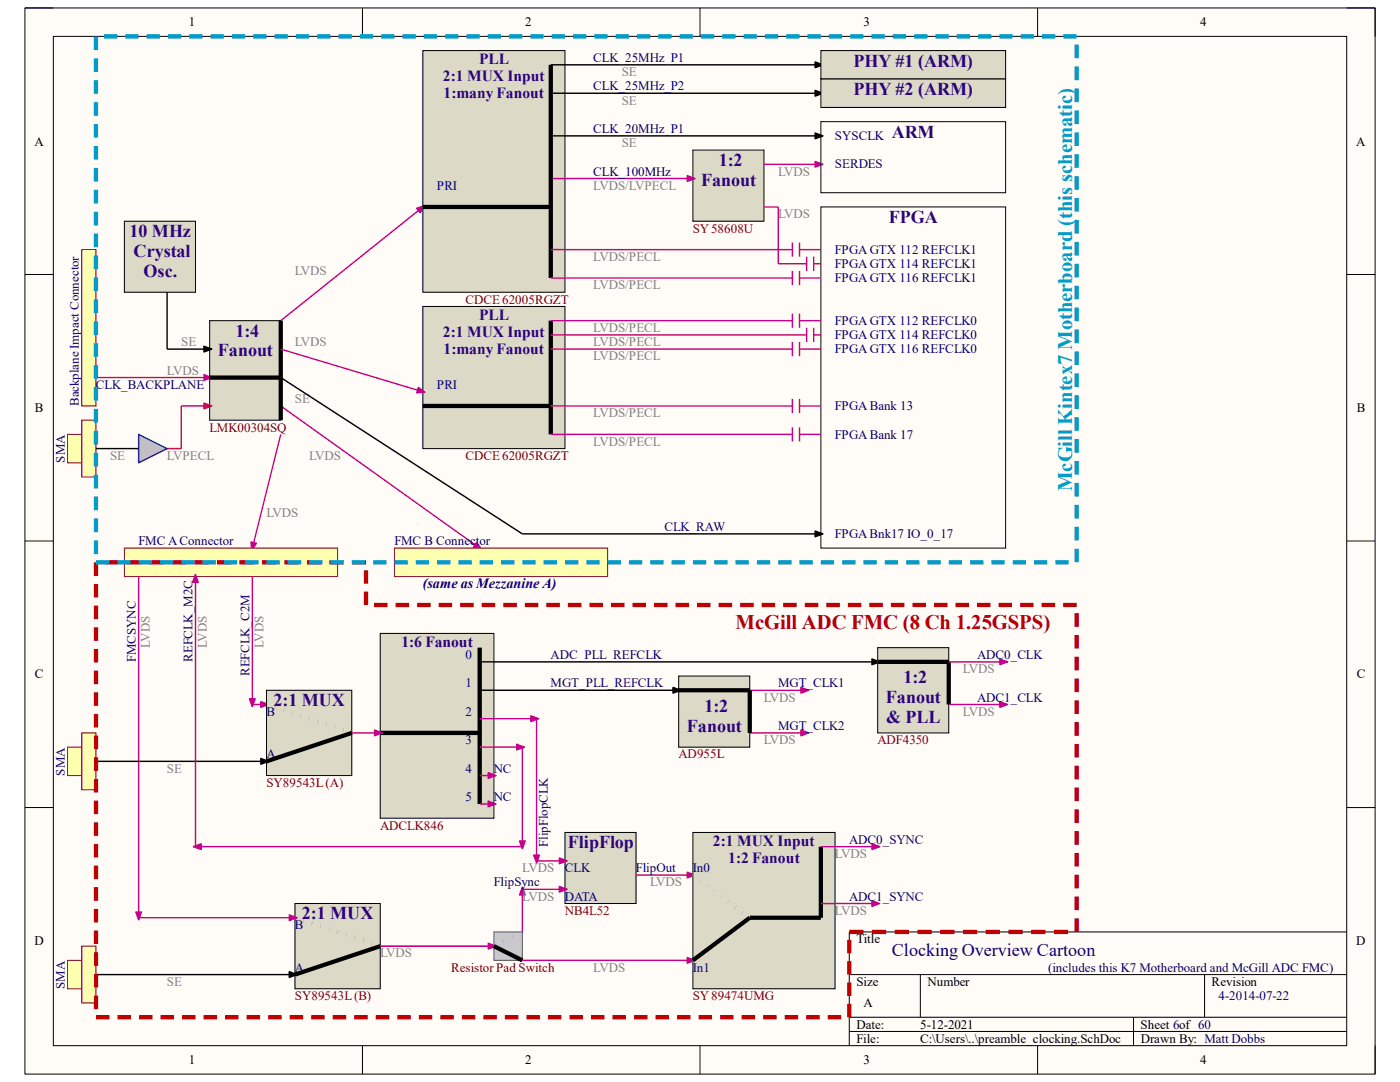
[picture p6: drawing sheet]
<svg xmlns="http://www.w3.org/2000/svg" width="279mm" height="216mm" viewBox="0 0 279 216" stroke-linecap="round" stroke-linejoin="round" font-family="sans-serif">
<path d="M5 1.6h269.4v212.7h-269.4z" fill-rule="evenodd" fill="#fffcf8"/>
<path d="M5 1.6h269.4v212.7h-269.4z" fill="none" stroke="#000" stroke-width=".2"/>
<path d="M10.6 7.3h258.2v201.4h-258.2z" fill-rule="evenodd" fill="#fffcf8"/>
<g fill="none" stroke="#000" stroke-width=".2">
<path d="M5 1.6h5.6M10.6 7.3h258.2v201.4h-258.2zM72.3 1.6v5.7M139.7 1.6v5.7M207.1 1.6v5.7M268.8 1.6h5.6v5.7M5 54.8h5.6M268.8 54.8h5.6M5 107.9h5.6M268.8 107.9h5.6M5 161.1h5.6M268.8 161.1h5.6"/>
<path d="M169.5 194.5h99.3M183.7 194.5v8.5M240.4 194.5v8.5M268.8 186h-99.3v22.7M72.3 208.7v5.6M139.7 208.7v5.6M169.5 203h99.3M169.5 205.8h99.3M207.1 208.7v5.6M226.2 203v5.7M274.4 208.7v5.6"/>
</g>
<path d="M24.8 44.1h14.2v14.2h-14.2z" fill-rule="evenodd" fill="#dcd9c7"/>
<path d="M24.8 44.1h14.2v14.2h-14.2z" fill="none" stroke="#000" stroke-width=".2"/>
<path d="M13.5 86.7h2.8v5.7h-2.8z" fill-rule="evenodd" fill="#ffffb0"/>
<path d="M13.5 86.7h2.8v5.7h-2.8z" fill="none" stroke="#800000" stroke-width=".2"/>
<path d="M16.3 83.8h2.9v11.4h-2.9z" fill-rule="evenodd" fill="#ffffb0"/>
<path d="M16.3 83.8h2.9v11.4h-2.9z" fill="none" stroke="#800000" stroke-width=".2"/>
<path d="M16.3 49.8h2.9v31.2h-2.9z" fill-rule="evenodd" fill="#ffffb0"/>
<path d="M16.3 49.8h2.9v31.2h-2.9z" fill="none" stroke="#800000" stroke-width=".2"/>
<path d="M19.2 75.3h22.6" fill="none" stroke="#c5008e" stroke-width=".28"/>
<path d="M40.7 74.8l1.6 .5-1.6 .6z" fill="#c5008e"/>
<path d="M84.4 41.3l-28.4 22.7M40.7 74.8l1.6 .5-1.6 .6z" fill="none" stroke="#c5008e" stroke-width=".28"/>
<path d="M83.2 41.6l1.5-.6-.8 1.4z" fill="#c5008e"/>
<path d="M83.2 41.6l1.5-.6-.8 1.4z" fill="none" stroke="#c5008e" stroke-width=".28"/>
<path d="M84.4 10.1h28.4v48.2h-28.4z" fill-rule="evenodd" fill="#dcd9c7"/>
<path d="M84.4 10.1h28.4v48.2h-28.4z" fill="none" stroke="#000" stroke-width=".2"/>
<path d="M56 81l39.7 28.4" fill="none" stroke="#c5008e" stroke-width=".29"/>
<path d="M95.1 108.3l1 1.3-1.6-.4z" fill="#c5008e"/>
<path d="M56 86.7l-5.6 22.7M95.1 108.3l1 1.3-1.6-.4z" fill="none" stroke="#c5008e" stroke-width=".29"/>
<path d="M50.1 108.1l1.1 .3-.9 1.4z" fill="#c5008e"/>
<path d="M50.1 108.1l1.1 .3-.9 1.4z" fill="none" stroke="#c5008e" stroke-width=".29"/>
<path d="M24.8 109.4h42.6v5.6h-42.6z" fill-rule="evenodd" fill="#ffffb0"/>
<path d="M24.8 109.4h42.6v5.6h-42.6z" fill="none" stroke="#800000" stroke-width=".2"/>
<path d="M78.7 109.4h42.6v5.6h-42.6z" fill-rule="evenodd" fill="#ffffb0"/>
<path d="M78.7 109.4h42.6v5.6h-42.6z" fill="none" stroke="#800000" stroke-width=".2"/>
<path d="M138.3 30h14.2v14.1h-14.2z" fill-rule="evenodd" fill="#dcd9c7"/>
<path d="M138.3 30h14.2v14.1h-14.2z" fill="none" stroke="#000" stroke-width=".2"/>
<path d="M109.9 35.6h28.4" fill="none" stroke="#c5008e" stroke-width=".29"/>
<path d="M137.1 35.1l1.6 .5-1.6 .6z" fill="#c5008e"/>
<path d="M137.1 35.1l1.6 .5-1.6 .6zM152.5 32.8h11.3" fill="none" stroke="#c5008e" stroke-width=".29"/>
<path d="M162.7 32.2l1.5 .6-1.5 .6z" fill="#c5008e"/>
<path d="M162.7 32.2l1.5 .6-1.5 .6z" fill="none" stroke="#c5008e" stroke-width=".29"/>
<path d="M163.8 24.3h36.9v14.2h-36.9zM163.8 41.3h36.9v68.1h-36.9z" fill="none" stroke="#000" stroke-width=".2"/>
<path d="M109.9 18.6h53.9M109.9 12.9h53.9M162.7 18l1.5 .6-1.5 .6zM162.7 12.4l1.5 .5-1.5 .6zM109.9 27.1h53.9M162.7 26.5l1.5 .6-1.5 .6z" fill="none" stroke="#000" stroke-width=".29"/>
<path d="M162.7 18l1.5 .6-1.5 .6zM162.7 12.4l1.5 .5-1.5 .6zM162.7 26.5l1.5 .6-1.5 .6z" fill="#000"/>
<path d="M163.8 10.1h36.9v5.7h-36.9z" fill-rule="evenodd" fill="#dcd9c7"/>
<path d="M163.8 10.1h36.9v5.7h-36.9z" fill="none" stroke="#000" stroke-width=".2"/>
<path d="M163.8 15.8h36.9v5.6h-36.9z" fill-rule="evenodd" fill="#dcd9c7"/>
<path d="M163.8 15.8h36.9v5.6h-36.9z" fill="none" stroke="#000" stroke-width=".2"/>
<path d="M109.9 12.9v42.6M84.4 41.3h25.5" fill="none" stroke="#000" stroke-width=".85" stroke-linecap="butt"/>
<path d="M50.4 140.6h2.8" fill="none" stroke="#c5008e" stroke-width=".29"/>
<path d="M52.1 140l1.5 .6-1.5 .5z" fill="#c5008e"/>
<path d="M52.1 140l1.5 .6-1.5 .5z" fill="none" stroke="#c5008e" stroke-width=".29"/>
<path d="M53.2 137.7h17v17.1h-17z" fill-rule="evenodd" fill="#dcd9c7"/>
<path d="M53.2 137.7h17v17.1h-17z" fill="none" stroke="#000" stroke-width=".2"/>
<path d="M70.2 146.2l-17 5.7" fill="none" stroke="#000" stroke-width=".85" stroke-linecap="butt"/>
<path d="M13.5 149.1h2.8v5.7h-2.8z" fill-rule="evenodd" fill="#ffffb0"/>
<path d="M13.5 149.1h2.8v5.7h-2.8z" fill="none" stroke="#800000" stroke-width=".2"/>
<path d="M16.3 146.2h2.9v11.4h-2.9z" fill-rule="evenodd" fill="#ffffb0"/>
<path d="M16.3 146.2h2.9v11.4h-2.9z" fill="none" stroke="#800000" stroke-width=".2"/>
<path d="M13.5 191.6h2.8v5.7h-2.8z" fill-rule="evenodd" fill="#ffffb0"/>
<path d="M13.5 191.6h2.8v5.7h-2.8z" fill="none" stroke="#800000" stroke-width=".2"/>
<path d="M16.3 188.8h2.9v11.3h-2.9z" fill-rule="evenodd" fill="#ffffb0"/>
<path d="M16.3 188.8h2.9v11.3h-2.9z" fill="none" stroke="#800000" stroke-width=".2"/>
<path d="M27.7 115v68.1" fill="none" stroke="#c5008e" stroke-width=".29"/>
<path d="M27.1 182h1.1l-.5 1.5z" fill="#c5008e"/>
<path d="M27.1 182h1.1l-.5 1.5z" fill="none" stroke="#c5008e" stroke-width=".29"/>
<path d="M58.9 180.3h17v17h-17z" fill-rule="evenodd" fill="#dcd9c7"/>
<path d="M58.9 180.3h17v17h-17z" fill="none" stroke="#000" stroke-width=".2"/>
<path d="M60.5 183.7h.1M62.3 184.2v.1M67.4 185.9v.1M75.9 188.8l-17 5.7" fill="none" stroke="#000" stroke-width=".85" stroke-linecap="butt"/>
<path d="M50.4 115v25.6" fill="none" stroke="#c5008e" stroke-width=".29"/>
<path d="M49.8 139.4h1.1l-.5 1.6z" fill="#c5008e"/>
<path d="M49.8 139.4h1.1l-.5 1.6zM27.7 183.1h31.2" fill="none" stroke="#c5008e" stroke-width=".29"/>
<path d="M57.7 182.6l1.6 .5-1.6 .6z" fill="#c5008e"/>
<path d="M57.7 182.6l1.6 .5-1.6 .6z" fill="none" stroke="#c5008e" stroke-width=".29"/>
<path d="M19.2 151.9h34M52.1 151.3l1.5 .6-1.5 .6zM19.2 194.5h39.7M57.7 193.9l1.6 .6-1.6 .5z" fill="none" stroke="#000" stroke-width=".29"/>
<path d="M52.1 151.3l1.5 .6-1.5 .6zM57.7 193.9l1.6 .6-1.6 .5z" fill="#000"/>
<path d="M112.8 166.1h14.1v14.2h-14.1z" fill-rule="evenodd" fill="#dcd9c7"/>
<path d="M112.8 166.1h14.1v14.2h-14.1z" fill="none" stroke="#000" stroke-width=".2"/>
<path d="M75.9 188.8h22.7" fill="none" stroke="#c5008e" stroke-width=".29"/>
<path d="M97.4 188.2l1.6 .6-1.6 .6z" fill="#c5008e"/>
<path d="M97.4 188.2l1.6 .6-1.6 .6z" fill="none" stroke="#c5008e" stroke-width=".29"/>
<path d="M98.6 186h5.6v5.6h-5.6z" fill-rule="evenodd" fill="#c2c9dc"/>
<path d="M98.6 186h5.6v5.6h-5.6z" fill="none" stroke="#605857" stroke-width=".2"/>
<path d="M98.6 188.8l5.6 2.8M100.5 187.8l-.1 .1M102.4 186.9h-.1" fill="none" stroke="#000" stroke-width=".85" stroke-linecap="butt"/>
<path d="M104.2 177.5v8.5" fill="none" stroke="#c5008e" stroke-width=".29"/>
<path d="M104.2 177l.6 1.6h-1.1z" fill="#c5008e"/>
<path d="M104.2 177l.6 1.6h-1.1zM104.2 177.5h8.6" fill="none" stroke="#c5008e" stroke-width=".29"/>
<path d="M111.6 176.9l1.6 .6-1.6 .5z" fill="#c5008e"/>
<path d="M107.1 171.8h5.7M111.6 176.9l1.6 .6-1.6 .5z" fill="none" stroke="#c5008e" stroke-width=".29"/>
<path d="M111.6 171.2l1.6 .6-1.6 .5z" fill="#c5008e"/>
<path d="M111.6 171.2l1.6 .6-1.6 .5zM126.9 174.6h11.4" fill="none" stroke="#c5008e" stroke-width=".29"/>
<path d="M137.1 174l1.6 .6-1.6 .6z" fill="#c5008e"/>
<path d="M137.1 174l1.6 .6-1.6 .6zM104.2 191.6h34.1" fill="none" stroke="#c5008e" stroke-width=".29"/>
<path d="M137.1 191.1l1.6 .5-1.6 .6z" fill="#c5008e"/>
<path d="M137.1 191.1l1.6 .5-1.6 .6z" fill="none" stroke="#c5008e" stroke-width=".29"/>
<path d="M138.3 166.1h28.4v31.2h-28.4z" fill-rule="evenodd" fill="#dcd9c7"/>
<path d="M138.3 166.1h28.4v31.2h-28.4z" fill="none" stroke="#000" stroke-width=".2"/>
<path d="M143.9 178.9h.1M163.8 168.9v14.2h-14.2M148.2 182v.1M149.6 183.1l-11.3 8.5" fill="none" stroke="#000" stroke-width=".85" stroke-linecap="butt"/>
<path d="M163.8 168.9h11.4" fill="none" stroke="#c5008e" stroke-width=".29"/>
<path d="M174 168.4l1.6 .5-1.6 .6z" fill="#c5008e"/>
<path d="M174 168.4l1.6 .5-1.6 .6zM163.8 180.3h11.4" fill="none" stroke="#c5008e" stroke-width=".29"/>
<path d="M174 179.7l1.6 .6-1.6 .5z" fill="#c5008e"/>
<path d="M174 179.7l1.6 .6-1.6 .5z" fill="none" stroke="#c5008e" stroke-width=".29"/>
<path d="M75.9 126.4h22.7v36.9h-22.7z" fill-rule="evenodd" fill="#dcd9c7"/>
<path d="M75.9 126.4h22.7v36.9h-22.7z" fill="none" stroke="#000" stroke-width=".2"/>
<path d="M95.7 129.2v31.2M75.9 146.2h19.8" fill="none" stroke="#000" stroke-width=".85" stroke-linecap="butt"/>
<path d="M70.2 146.2h5.7" fill="none" stroke="#c5008e" stroke-width=".29"/>
<path d="M74.8 145.7l1.5 .5-1.5 .6z" fill="#c5008e"/>
<path d="M74.8 145.7l1.5 .5-1.5 .6zM95.7 160.4h2.9" fill="none" stroke="#c5008e" stroke-width=".29"/>
<path d="M97.4 159.9l1.6 .5-1.6 .6z" fill="#c5008e"/>
<path d="M95.7 149.1h8.5M97.4 159.9l1.6 .5-1.6 .6z" fill="none" stroke="#c5008e" stroke-width=".29"/>
<path d="M103.1 148.5l1.6 .6-1.6 .5z" fill="#c5008e"/>
<path d="M95.7 154.8h2.9M103.1 148.5l1.6 .6-1.6 .5z" fill="none" stroke="#c5008e" stroke-width=".29"/>
<path d="M97.4 154.2l1.6 .6-1.6 .5z" fill="#c5008e"/>
<path d="M95.7 143.4h11.4M97.4 154.2l1.6 .6-1.6 .5z" fill="none" stroke="#c5008e" stroke-width=".29"/>
<path d="M105.9 142.8l1.6 .6-1.6 .6z" fill="#c5008e"/>
<path d="M105.9 142.8l1.6 .6-1.6 .6zM107.1 143.4v28.4" fill="none" stroke="#c5008e" stroke-width=".29"/>
<path d="M106.5 170.6h1.2l-.6 1.6z" fill="#c5008e"/>
<path d="M104.2 149.1v19.8M106.5 170.6h1.2l-.6 1.6z" fill="none" stroke="#c5008e" stroke-width=".29"/>
<path d="M103.7 167.8h1.1l-.6 1.6z" fill="#c5008e"/>
<path d="M39 168.9h65.2M103.7 167.8h1.1l-.6 1.6z" fill="none" stroke="#c5008e" stroke-width=".29"/>
<path d="M38.6 168.9l1.5-.5v1.1z" fill="#c5008e"/>
<path d="M38.6 168.9l1.5-.5v1.1z" fill="none" stroke="#c5008e" stroke-width=".29"/>
<path d="M135.4 134.9h14.2v14.2h-14.2z" fill-rule="evenodd" fill="#dcd9c7"/>
<path d="M135.4 134.9h14.2v14.2h-14.2z" fill="none" stroke="#000" stroke-width=".2"/>
<path d="M149.6 137.7h11.4" fill="none" stroke="#c5008e" stroke-width=".29"/>
<path d="M159.8 137.2l1.6 .5-1.6 .6z" fill="#c5008e"/>
<path d="M159.8 137.2l1.6 .5-1.6 .6zM149.6 146.2h11.4" fill="none" stroke="#c5008e" stroke-width=".29"/>
<path d="M159.8 145.7l1.6 .5-1.6 .6z" fill="#c5008e"/>
<path d="M159.8 145.7l1.6 .5-1.6 .6z" fill="none" stroke="#c5008e" stroke-width=".29"/>
<path d="M95.7 137.7h39.7M95.7 132.1h79.5M134.3 137.2l1.6 .5-1.6 .6zM174 131.5l1.6 .6-1.6 .5z" fill="none" stroke="#000" stroke-width=".29"/>
<path d="M134.3 137.2l1.6 .5-1.6 .6zM174 131.5l1.6 .6-1.6 .5z" fill="#000"/>
<path d="M175.2 129.2h14.1v17.1h-14.1z" fill-rule="evenodd" fill="#dcd9c7"/>
<path d="M175.2 129.2h14.1v17.1h-14.1z" fill="none" stroke="#000" stroke-width=".2"/>
<path d="M189.3 132.1v8.5" fill="none" stroke="#000" stroke-width=".85" stroke-linecap="butt"/>
<path d="M189.3 132.1h11.4" fill="none" stroke="#c5008e" stroke-width=".29"/>
<path d="M199.5 131.5l1.6 .6-1.6 .5z" fill="#c5008e"/>
<path d="M199.5 131.5l1.6 .6-1.6 .5zM189.3 140.6h11.4" fill="none" stroke="#c5008e" stroke-width=".29"/>
<path d="M199.5 140l1.6 .6-1.6 .5z" fill="#c5008e"/>
<path d="M39 115v53.9M199.5 140l1.6 .6-1.6 .5z" fill="none" stroke="#c5008e" stroke-width=".29"/>
<path d="M135.4 137.7h14.2v8.5M175.2 132.1h14.1" fill="none" stroke="#000" stroke-width=".85" stroke-linecap="butt"/>
<g fill="none" stroke="#bf0000" stroke-width=".85" stroke-linecap="butt">
<path d="M19.2 112.2v2.7M19.2 116.5v2.7M20.8 112.2h2.8M25.3 112.2h2.8M29.8 112.2h2.8M34.3 112.2h2.8M38.8 112.2h2.8M43.3 112.2h2.8M47.8 112.2h2.8M52.3 112.2h2.8M56.8 112.2h2.8M61.3 112.2h2.8"/>
<path d="M65.7 112.2h2.9M70.2 112.2h2.8M73 113.8v2.7M73 118.1v2.6M19.2 120.9v2.7M19.2 125.2v2.7M19.2 129.5v2.7M19.2 133.8v2.7M19.2 138.1v2.7M74.7 120.7h2.6M79 120.7h2.6M83.3 120.7h2.6"/>
<path d="M87.6 120.7h2.6M91.8 120.7h2.7M96.1 120.7h2.7M100.4 120.7h2.7M104.7 120.7h2.7M109 120.7h2.7M113.3 120.7h2.7M117.6 120.7h2.7M121.9 120.7h2.7M126.2 120.7h2.7M130.5 120.7h2.7M134.8 120.7h2.7"/>
<path d="M139.1 120.7h2.7M143.4 120.7h2.7M147.7 120.7h2.7M152 120.7h2.7M156.3 120.7h2.7M160.6 120.7h2.7M164.9 120.7h2.7M169.2 120.7h2.7M173.5 120.7h2.7M177.8 120.7h2.7M182.1 120.7h2.7M186.4 120.7h2.7"/>
<path d="M190.7 120.7h2.7M195 120.7h2.7M199.3 120.7h2.7M203.6 120.7h2.7M207.9 120.7h2.7M212.2 120.7h2.7M214.9 122.4v2.7M214.9 126.7v2.7M214.9 131v2.8M214.9 135.4v2.7M214.9 139.7v2.8M19.2 142.5v2.7"/>
<path d="M19.2 146.8v2.7M19.2 151.1v2.7M19.2 155.4v2.7M19.2 159.8v2.7M214.9 144.1v2.7M214.9 148.4v2.8M214.9 152.8v2.7M214.9 157.1v2.8M19.2 164.1v2.7M19.2 168.4v2.7M19.2 172.7v2.7M19.2 177v2.7"/>
<path d="M214.9 161.5v2.7M214.9 165.8v2.8M214.9 170.2v2.7M214.9 174.5v2.8M214.9 178.9v2.7M19.2 181.4v2.7M19.2 185.7v2.7M19.2 190v2.7M19.2 194.3v2.7M19.2 198.6v2.8M169.5 187.5v2.7M169.5 191.8v2.7"/>
<path d="M169.5 196.1v2.6M169.5 186h2.8M174 186h2.9M178.6 186h2.8M183.1 186h2.8M187.6 186h2.9M192.2 186h2.8M196.7 186h2.8M201.3 186h2.8M205.8 186h2.8M210.3 186h2.9M214.9 183.2v2.8"/>
<path d="M19.2 203h2.6M23.5 203h2.6M27.7 203h2.7M32 203h2.7M36.3 203h2.7M40.6 203h2.7M44.9 203h2.7M49.2 203h2.7M53.5 203h2.7M57.8 203h2.7M62.1 203h2.7M66.4 203h2.7"/>
<path d="M70.7 203h2.7M75 203h2.7M79.3 203h2.7M83.6 203h2.7M87.9 203h2.7M92.2 203h2.7M96.5 203h2.7M100.8 203h2.7M105.1 203h2.6M109.4 203h2.6M113.7 203h2.6M117.9 203h2.7"/>
<path d="M122.2 203h2.7M126.5 203h2.7M130.8 203h2.7M135.1 203h2.7M139.4 203h2.7M143.7 203h2.7M148 203h2.7M152.3 203h2.7M156.6 203h2.7M160.9 203h2.7M165.2 203h2.7M169.5 200.3v2.7"/>
</g>
<path d="M39 114.6l.6 1.6h-1.2z" fill="#c5008e"/>
<path d="M39 114.6l.6 1.6h-1.2z" fill="none" stroke="#c5008e" stroke-width=".29"/>
<g fill="none" stroke="#009cca" stroke-width=".85" stroke-linecap="butt">
<path d="M19.2 7.3v2.7M19.2 11.6v2.8M19.2 16v2.7M20.7 7.3h2.7M25 7.3h2.7M29.3 7.3h2.6M33.5 7.3h2.7M37.8 7.3h2.6M42 7.3h2.7M46.3 7.3h2.6M50.5 7.3h2.7M54.8 7.3h2.6"/>
<path d="M59 7.3h2.7M63.3 7.3h2.7M67.6 7.3h2.6M71.8 7.3h2.7M76.1 7.3h2.6M80.3 7.3h2.7M84.6 7.3h2.6M88.8 7.3h2.7M93.1 7.3h2.6M97.3 7.3h2.7M101.6 7.3h2.6M105.8 7.3h2.7"/>
<path d="M110.1 7.3h2.7M114.4 7.3h2.6M118.6 7.3h2.7M122.9 7.3h2.6M127.1 7.3h2.7M131.4 7.3h2.6M135.6 7.3h2.7M139.9 7.3h2.6M144.1 7.3h2.7M148.4 7.3h2.7M152.6 7.3h2.7M156.9 7.3h2.7"/>
<path d="M161.2 7.3h2.6M165.4 7.3h2.7M169.7 7.3h2.6M173.9 7.3h2.7M178.2 7.3h2.6M182.4 7.3h2.7M186.7 7.3h2.6M190.9 7.3h2.7M195.2 7.3h2.7M199.4 7.3h2.7M203.7 7.3h2.7M208 7.3h2.6"/>
<path d="M212.2 7.3h2.7M214.9 8.9v2.7M214.9 13.3v2.7M214.9 17.7v2.7M19.2 20.4v2.7M19.2 24.7v2.8M19.2 29.1v2.8M19.2 33.5v2.7M19.2 37.9v2.7M214.9 22v2.8M214.9 26.4v2.7M214.9 30.8v2.7"/>
<path d="M214.9 35.1v2.8M214.9 39.5v2.7M19.2 42.2v2.8M19.2 46.6v2.7M19.2 51v2.7M19.2 55.4v2.7M19.2 59.7v2.8M214.9 43.9v2.7M214.9 48.3v2.7M214.9 52.6v2.8M214.9 57v2.7M19.2 64.1v2.7"/>
<path d="M19.2 68.5v2.7M19.2 72.9v2.7M19.2 77.2v2.8M214.9 61.4v2.7M214.9 65.7v2.8M214.9 70.1v2.8M214.9 74.5v2.7M214.9 78.9v2.7M19.2 81.6v2.7M19.2 86v2.7M19.2 90.3v2.8M19.2 94.7v2.8"/>
<path d="M19.2 99.1v2.7M214.9 83.2v2.8M214.9 87.6v2.7M214.9 92v2.7M214.9 96.4v2.7M19.2 103.5v2.7M19.2 107.8v2.8M19.2 112.2h2.6M23.4 112.2h2.7M27.7 112.2h2.6M31.9 112.2h2.7M36.2 112.2h2.6"/>
<path d="M40.4 112.2h2.7M44.7 112.2h2.6M48.9 112.2h2.7M53.2 112.2h2.7M57.4 112.2h2.7M61.7 112.2h2.7M66 112.2h2.6M70.2 112.2h2.7M74.5 112.2h2.6M78.7 112.2h2.7M83 112.2h2.6M87.2 112.2h2.7"/>
<path d="M91.5 112.2h2.6M95.7 112.2h2.7M100 112.2h2.7M104.2 112.2h2.7M108.5 112.2h2.7M112.8 112.2h2.6M117 112.2h2.7M121.3 112.2h2.6M125.5 112.2h2.7M129.8 112.2h2.6M134 112.2h2.7M138.3 112.2h2.6"/>
<path d="M142.5 112.2h2.7M146.8 112.2h2.7M151.1 112.2h2.6M155.3 112.2h2.7M159.6 112.2h2.6M163.8 112.2h2.7M168.1 112.2h2.6M172.3 112.2h2.7M176.6 112.2h2.6M180.8 112.2h2.7M185.1 112.2h2.6M189.3 112.2h2.7"/>
<path d="M193.6 112.2h2.7M197.9 112.2h2.6M202.1 112.2h2.7M206.4 112.2h2.6M210.6 112.2h2.7M214.9 100.7v2.8M214.9 105.1v2.7M214.9 109.5v2.7"/>
</g>
<path d="M41.8 64h14.2v19.8h-14.2z" fill-rule="evenodd" fill="#dcd9c7"/>
<path d="M41.8 64h14.2v19.8h-14.2z" fill="none" stroke="#000" stroke-width=".2"/>
<path d="M41.8 75.3h14.2M56 64v19.8" fill="none" stroke="#000" stroke-width=".85" stroke-linecap="butt"/>
<path d="M36.2 81v8.5h-2.9" fill="none" stroke="#ee0e22" stroke-width=".29"/>
<path d="M36.2 81h5.6" fill="none" stroke="#ee0e22" stroke-width=".28"/>
<path d="M40.7 80.4l1.6 .6-1.6 .6z" fill="#ee0e22"/>
<path d="M40.7 80.4l1.6 .6-1.6 .6z" fill="none" stroke="#ee0e22" stroke-width=".28"/>
<path d="M33.3 58.3v11.4h8.5M40.7 69.1l1.6 .6-1.6 .5z" fill="none" stroke="#000" stroke-width=".28"/>
<path d="M40.7 69.1l1.6 .6-1.6 .5z" fill="#000"/>
<path d="M27.7 86.7l5.6 2.8-5.6 2.9z" fill="#c0c0c0"/>
<path d="M27.7 86.7l5.6 2.8-5.6 2.9z" fill="none" stroke="#00f" stroke-width=".29"/>
<path d="M56 75.3l48.2 31.2h59.6M19.2 89.5h8.5M162.7 106l1.5 .5-1.5 .6z" fill="none" stroke="#000" stroke-width=".29"/>
<path d="M162.7 106l1.5 .5-1.5 .6z" fill="#000"/>
<path d="M84.4 61.2h28.4v28.3h-28.4z" fill-rule="evenodd" fill="#dcd9c7"/>
<path d="M84.4 61.2h28.4v28.3h-28.4z" fill="none" stroke="#000" stroke-width=".2"/>
<path d="M56 69.7l28.4 8.5" fill="none" stroke="#c5008e" stroke-width=".28"/>
<path d="M83.5 77.3l1.3 1-1.7 .1z" fill="#c5008e"/>
<path d="M83.5 77.3l1.3 1-1.7 .1z" fill="none" stroke="#c5008e" stroke-width=".28"/>
<path d="M109.9 64v22.7M84.4 81h25.5" fill="none" stroke="#000" stroke-width=".85" stroke-linecap="butt"/>
<g fill="none" stroke="#c5008e" stroke-width=".29">
<path d="M109.9 49.8h48.2M109.9 55.5h48.2M152.5 41.3h2.8v11.3h5.7M158.1 48.4v2.8M158.1 54.1v2.8M159.6 49.8h4.2M159.6 55.5h4.2M159.6 48.4v2.8M159.6 54.1v2.8M161 51.2v2.9M162.4 52.6h1.4M162.4 51.2v2.9"/>
<path d="M109.9 64h48.2M109.9 66.8h51.1M109.9 69.7h48.2M158.1 62.6v2.8M158.1 68.2v2.9M158.1 79.6v2.8M159.6 64h4.2M159.6 69.7h4.2M159.6 62.6v2.8M159.6 68.2v2.9M159.6 79.6v2.8M161 65.4v2.8"/>
<path d="M162.4 66.8h1.4M162.4 65.4v2.8M109.9 81h48.2M109.9 86.7h48.2M158.1 85.3v2.8M159.6 81h4.2M159.6 86.7h4.2M159.6 85.3v2.8"/>
</g>
<text font-size="4.1" fill="#009cca" x="214" y="98" transform="rotate(-90 214 98)">McGill Kintex7 Motherboard (this schematic)</text>
<text font-size="4.1" fill="#bf0000" x="146.8" y="125.5">McGill ADC FMC (8 Ch 1.25GSPS)</text>
<g font-size="3.6" fill="#30007b">
<text x="170.3" y="13.3">PHY #1 (ARM)</text>
<text x="170.3" y="19">PHY #2 (ARM)</text>
<text x="178" y="27.5">ARM</text>
<text x="143.4" y="33.1">1:2</text>
<text x="139.9" y="37.1">Fanout</text>
<text x="25.8" y="47.3">10 MHz</text>
<text x="177.4" y="44.5">FPGA</text>
<text x="26.7" y="51.3">Crystal</text>
<text x="28.7" y="55.2">Osc.</text>
<text x="43.5" y="71.1">Fanout</text>
<text x="47" y="67.2">1:4</text>
<text x="180.3" y="136.4">1:2</text>
<text x="54.6" y="140.9">2:1 MUX</text>
<text x="140.6" y="142">1:2</text>
<text x="176.8" y="140.3">Fanout</text>
<text x="137.1" y="146">Fanout</text>
<text x="176.9" y="144.3">&amp; PLL</text>
<text x="113.3" y="169.3">FlipFlop</text>
<text x="60.2" y="183.5">2:1 MUX</text>
</g>
<text font-size="3.6" fill="#000080" x="178" y="190.8">Clocking Overview Cartoon</text>
<g font-size="3.1" fill="#30007b">
<text x="88.4" y="16.2">2:1 MUX Input</text>
<text x="95.6" y="12.8">PLL</text>
<text x="88.5" y="19.6">1:many Fanout</text>
<text x="95.6" y="63.9">PLL</text>
<text x="88.4" y="67.3">2:1 MUX Input</text>
<text x="88.5" y="70.7">1:many Fanout</text>
<text x="80.1" y="129.1">1:6 Fanout</text>
<text x="142.3" y="168.8">2:1 MUX Input</text>
<text x="145.3" y="172.2">1:2 Fanout</text>
</g>
<text font-size="2.8" fill="#000080" x="84.4" y="117.3">(same as Mezzanine A)</text>
<g font-size="2.6">
<text x="37.7" y="5.2">1</text>
<text x="104.8" y="5.2">2</text>
<text x="172.3" y="5.2">3</text>
<text x="239.5" y="5.2">4</text>
<text x="6.9" y="29">A</text>
<text x="270.7" y="29">A</text>
<text x="7" y="82.2">B</text>
<text x="270.8" y="82.2">B</text>
<text x="7" y="135.4">C</text>
<text x="270.8" y="135.4">C</text>
<text x="6.9" y="188.6">D</text>
<text x="170.9" y="188.2">Title</text>
<text x="270.7" y="188.6">D</text>
<text x="170.9" y="196.7">Size</text>
<text x="185.1" y="196.7">Number</text>
<text x="241.8" y="196.7">Revision</text>
<text x="172.3" y="201">A</text>
<text x="170.9" y="205.2">Date:</text>
<text x="170.9" y="208.1">File:</text>
<text x="183.6" y="208.1">C:\Users\..\preamble_clocking.SchDoc</text>
<text x="183.6" y="205.2">5-12-2021</text>
<text x="227.6" y="205.2">Sheet 6of 60</text>
<text x="227.7" y="208.1">Drawn By: Matt Dobbs</text>
<text x="37.7" y="212.3">1</text>
<text x="104.8" y="212.3">2</text>
<text x="172.3" y="212.3">3</text>
<text x="239.5" y="212.3">4</text>
</g>
<g font-size="2.6" fill="#000080">
<text x="118.4" y="12.4">CLK_25MHz_P1</text>
<text x="118.4" y="18">CLK_25MHz_P2</text>
<text x="118.4" y="26.5">CLK_20MHz_P1</text>
<text x="166.6" y="27.9">SYSCLK</text>
<text x="118.4" y="35.1">CLK_100MHz</text>
<text x="166.6" y="33.6">SERDES</text>
<text x="87.2" y="37.9">PRI</text>
<text x="166.6" y="53.5">FPGA GTX 114 REFCLK1</text>
<text x="166.6" y="50.6">FPGA GTX 112 REFCLK1</text>
<text x="166.6" y="56.3">FPGA GTX 116 REFCLK1</text>
<text x="166.6" y="64.8">FPGA GTX 112 REFCLK0</text>
<text x="166.6" y="70.5">FPGA GTX 116 REFCLK0</text>
<text x="166.6" y="67.6">FPGA GTX 114 REFCLK0</text>
<text x="19.1" y="77.6">CLK_BACKPLANE</text>
<text x="87.2" y="77.6">PRI</text>
<text x="15.7" y="81" transform="rotate(-90 15.7 81)">Backplane Impact Connector</text>
<text x="166.6" y="81.8">FPGA Bank 13</text>
<text x="166.6" y="87.5">FPGA Bank 17</text>
<text x="12.9" y="92.3" transform="rotate(-90 12.9 92.3)">SMA</text>
<text x="132.6" y="106">CLK_RAW</text>
<text x="166.6" y="107.4">FPGA Bnk17 IO_0_17</text>
<text x="27.6" y="108.8">FMC A Connector</text>
<text x="78.7" y="108.8">FMC B Connector</text>
<text x="92.9" y="131.5">0</text>
<text x="109.9" y="131.5">ADC_PLL_REFCLK</text>
<text x="195" y="131.5">ADC0_CLK</text>
<text x="27.1" y="132.1" transform="rotate(-90 27.1 132.1)">FMCSYNC</text>
<text x="38.4" y="132.1" transform="rotate(-90 38.4 132.1)">REFCLK_M2C</text>
<text x="49.8" y="134.9" transform="rotate(-90 49.8 134.9)">REFCLK_C2M</text>
<text x="92.9" y="137.2">1</text>
<text x="109.9" y="137.2">MGT_PLL_REFCLK</text>
<text x="155.3" y="137.2">MGT_CLK1</text>
<text x="53.2" y="142.8">B</text>
<text x="92.9" y="142.8">2</text>
<text x="195" y="140">ADC1_CLK</text>
<text x="92.9" y="148.5">3</text>
<text x="155.3" y="145.7">MGT_CLK2</text>
<text x="12.9" y="154.8" transform="rotate(-90 12.9 154.8)">SMA</text>
<text x="53.2" y="151.3">A</text>
<text x="92.9" y="154.2">4</text>
<text x="98.6" y="154.2">NC</text>
<text x="92.9" y="159.9">5</text>
<text x="98.6" y="159.9">NC</text>
<text x="109.3" y="169" transform="rotate(-90 109.3 169)">FlipFlopCLK</text>
<text x="169.5" y="168.4">ADC0_SYNC</text>
<text x="98.6" y="176.9">FlipSync</text>
<text x="112.7" y="179.7">DATA</text>
<text x="112.7" y="174">CLK</text>
<text x="126.9" y="174">FlipOut</text>
<text x="138.3" y="174">In0</text>
<text x="169.5" y="179.7">ADC1_SYNC</text>
<text x="58.8" y="185.4">B</text>
<text x="12.9" y="197.3" transform="rotate(-90 12.9 197.3)">SMA</text>
<text x="58.8" y="193.9">A</text>
<text x="138.3" y="193.9">In1</text>
<text x="209.2" y="193.9">(includes this K7 Motherboard and McGill ADC FMC)</text>
<text x="243.2" y="199.6">4-2014-07-22</text>
</g>
<g font-size="2.6" fill="#808080">
<text x="124.1" y="15.2">SE</text>
<text x="124.1" y="20.9">SE</text>
<text x="124.1" y="29.4">SE</text>
<text x="155.3" y="35.1">LVDS</text>
<text x="118.4" y="37.9">LVDS/LVPECL</text>
<text x="155.3" y="43.6">LVDS</text>
<text x="118.4" y="52.1">LVDS/PECL</text>
<text x="58.8" y="54.9">LVDS</text>
<text x="118.4" y="57.7">LVDS/PECL</text>
<text x="36.2" y="69.1">SE</text>
<text x="58.8" y="69.1">LVDS</text>
<text x="118.4" y="66.3">LVDS/PECL</text>
<text x="118.4" y="69.1">LVDS/PECL</text>
<text x="118.4" y="71.9">LVDS/PECL</text>
<text x="33.3" y="74.8">LVDS</text>
<text x="58.8" y="80.4">SE</text>
<text x="118.4" y="83.3">LVDS/PECL</text>
<text x="118.4" y="88.9">LVDS/PECL</text>
<text x="22" y="91.8">SE</text>
<text x="33.3" y="91.8">LVPECL</text>
<text x="61.7" y="91.8">LVDS</text>
<text x="53.2" y="103.1">LVDS</text>
<text x="29.9" y="129.2" transform="rotate(-90 29.9 129.2)">LVDS</text>
<text x="41.3" y="129.2" transform="rotate(-90 41.3 129.2)">LVDS</text>
<text x="52.6" y="129.2" transform="rotate(-90 52.6 129.2)">LVDS</text>
<text x="192.2" y="134.3">LVDS</text>
<text x="152.4" y="140">LVDS</text>
<text x="192.2" y="142.8">LVDS</text>
<text x="152.4" y="148.5">LVDS</text>
<text x="33.3" y="154.2">SE</text>
<text x="166.6" y="171.2">LVDS</text>
<text x="104.2" y="179.7">LVDS</text>
<text x="104.2" y="174">LVDS</text>
<text x="129.8" y="176.9">LVDS</text>
<text x="166.6" y="182.5">LVDS</text>
<text x="75.9" y="191.1">LVDS</text>
<text x="33.3" y="196.7">SE</text>
<text x="118.4" y="193.9">LVDS</text>
</g>
<g font-size="2.6" fill="#800000">
<text x="138.3" y="46.4">SY 58608U</text>
<text x="92.9" y="60.6">CDCE 62005RGZT</text>
<text x="41.8" y="86.1">LMK00304SQ</text>
<text x="92.9" y="91.8">CDCE 62005RGZT</text>
<text x="175.1" y="148.5">ADF4350</text>
<text x="135.4" y="151.3">AD955L</text>
<text x="53.2" y="157">SY89543L (A)</text>
<text x="75.9" y="165.5">ADCLK846</text>
<text x="112.7" y="182.5">NB4L52</text>
<text x="90" y="193.9">Resistor Pad Switch</text>
<text x="58.8" y="199.6">SY89543L (B)</text>
<text x="138.3" y="199.6">SY 89474UMG</text>
</g>
</svg>
